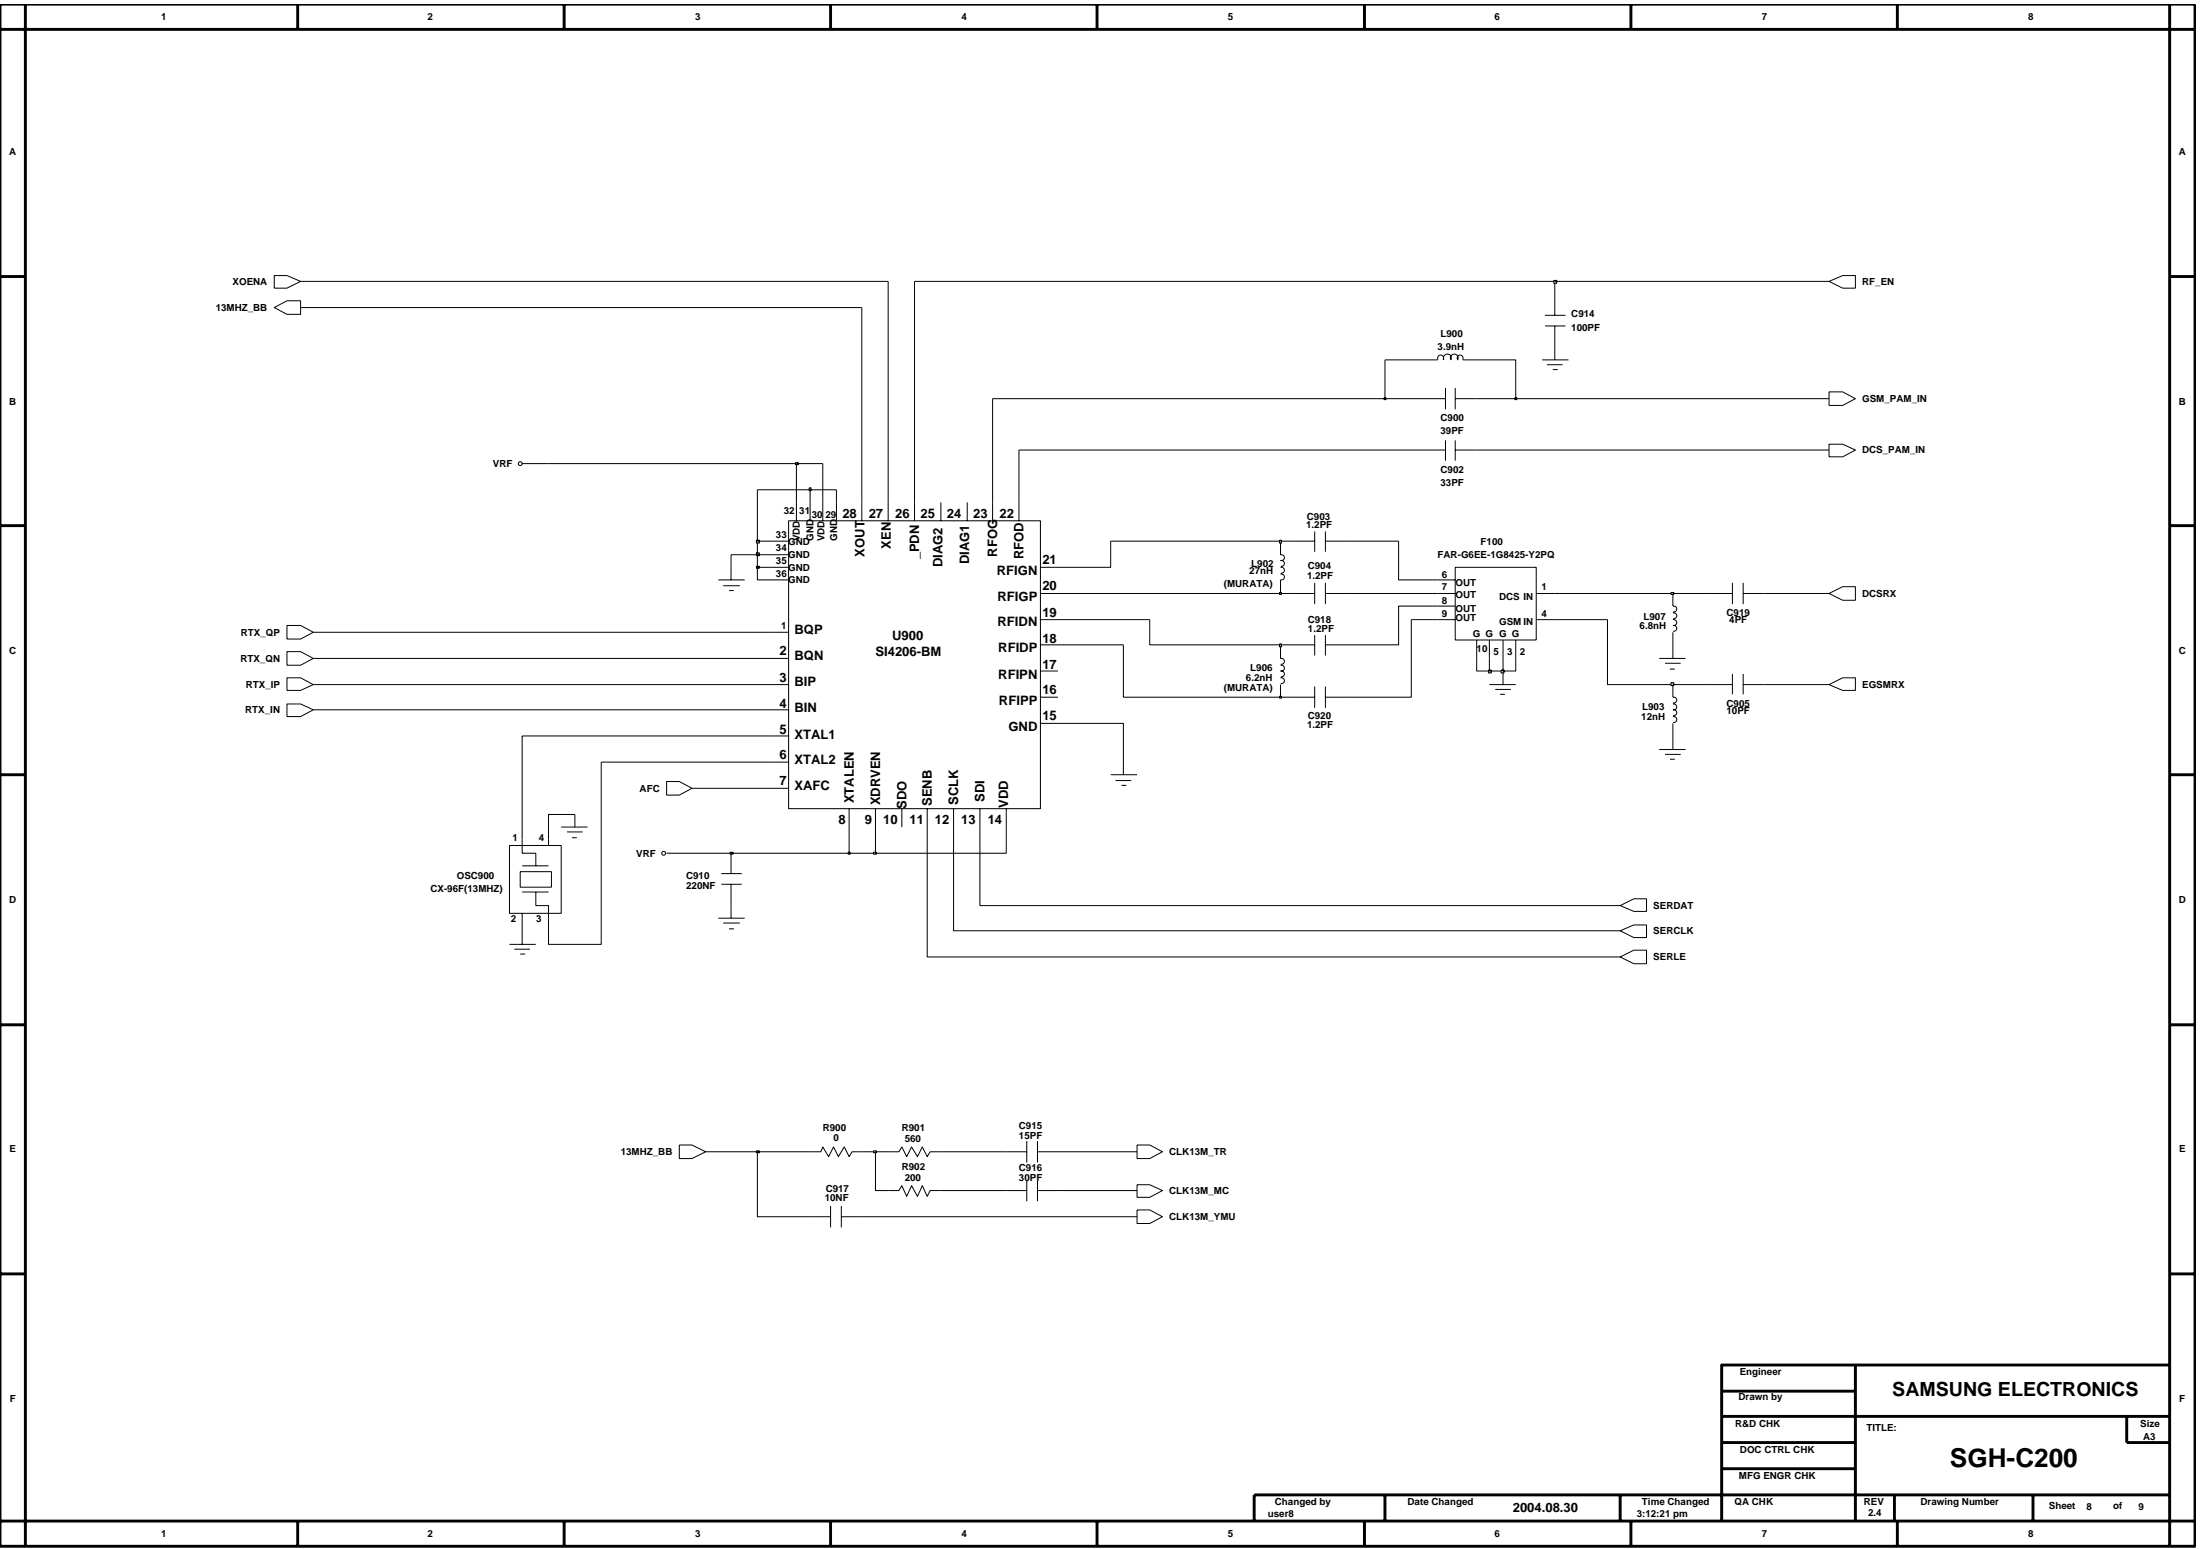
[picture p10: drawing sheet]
<svg xmlns="http://www.w3.org/2000/svg" width="192mm" height="135mm" viewBox="0 0 192 135" stroke-linecap="round" stroke-linejoin="round" font-family="sans-serif">
<g fill="none" stroke="#000" stroke-width=".09">
<path d="M23.9 24h1.1l1.2 .5-1.2 .6h-1.1zM23.9 26.8l1.1-.6h1.2v1.2h-1.2zM124.2 31.4h1.2M124.2 34.8h1.9M124.2 39.3h1.9M125.5 31.4v-.4h.2h.1l.1 .4M126 31.4a.34 .34 0 0 1 .3-.5 .34 .34 0 0 1 .2 .5M126.1 33.8v1.9M126.1 38.4v1.8M126.6 31.4a.34 .34 0 0 1 .3-.5 .34 .34 0 0 1 .2 .5M126.9 34.8h1.9M126.9 33.8v1.9"/>
<path d="M126.9 38.4v1.8M126.9 39.3h1.9M127.2 31.4v-.4h.2h.1l.1 .4M127.6 31.4h1.2M134.5 31.4h2.3M134.8 28.4h1.8M134.8 27.5h1.8M134.9 31.8h1.4M135.5 32.2h.4M135.6 25.7v1.8M135.6 28.4v3M159.6 24.5l1.1-.5h1.1v1.1h-1.1z"/>
<path d="M159.6 34.2h1.1l1.1 .6-1.1 .6h-1.1zM159.6 38.7h1.1l1.1 .6-1.1 .5h-1.1zM25 54.6h1.2l1.1 .5-1.1 .6h-1.2zM25 56.8h1.2l1.1 .6-1.1 .6h-1.2zM25 59.1h1.2l1.1 .6-1.1 .5h-1.2zM45.5 40.4h2.3M62.7 50.6h2.3M63.1 51.1h1.4M63.6 51.5h.4M63.8 49.5v1.1M67.3 57.4h1.5M67.3 47.2h1.5"/>
<path d="M67.3 50.6h1.5M67.3 55.1h1.5M67.3 49.5h1.5M67.3 48.4h1.5M67.3 59.7h1.5M68.8 45.4h22v25.1h-22zM69.5 43.8v1.6M70.7 43.8v1.6M71.8 43.8v1.6M73 43.8v1.6M75.2 43.8v1.6M77.5 43.8v1.6"/>
<path d="M79.8 43.8v1.6M82.1 43.8v1.6M84.4 43.8v1.6M86.6 43.8v1.6M88.9 43.8v1.6M90.8 51.8h1.5M90.8 56.2h1.5M90.8 49.5h1.5M90.8 54.1h1.5M90.8 58.5h1.5M111.7 47.2v1.2M111.7 50.6v1.2"/>
<path d="M111.7 56.2v1.2M111.7 59.7v1.1M111.7 59.1l.3 .1v.2v.2h-.3M111.7 58l.3 .1v.2v.2h-.3l.3 .1v.2v.2h-.3M111.7 57.4l.3 .1v.2v.2h-.3M111.7 50.1l.3 .1v.1v.2l-.3 .1M111.7 48.9l.3 .1v.1v.2l-.3 .1M111.7 49.5l.3 .1v.1v.2l-.3 .1M111.7 48.4l.3 .1v.1v.2l-.3 .1M112.8 51.8h1.9M112.8 47.2h1.9M112.8 56.2h1.9"/>
<path d="M114.7 46.4v1.7M114.7 50.8v1.9M114.7 55.4v1.8M114.7 59.9v1.8M115.6 51.8h1.8M115.6 47.2h1.8M115.6 46.4v1.7M115.6 50.8v1.9M115.6 55.4v1.8M115.6 59.9v1.8M115.6 56.2h1.8M125.4 51.8h1.5"/>
<path d="M125.4 50.6h1.5M125.4 54.1h1.5M125.4 52.9h1.5M126.9 49.5h7.1v6.3h-7.1zM128.8 55.8v1.6M129.9 59.7h2.3M129.9 55.8v1.6M131.1 55.8v1.6M131.1 58.5v1.2M132.2 55.8v1.6M134 51.8h1.6M134 54.1h1.6"/>
<path d="M144.7 57.4h2.3M145.2 57.9h1.4M145.7 58.4h.4M145.9 51.8v1.1M145.9 55.1v2.3M145.9 59.7v1.1M145.9 54.6h.3l.1 .2-.1 .2-.2 .1M145.9 53.5h.3l.1 .2-.1 .2-.2 .1M145.9 54.1h.3l.1 .2-.1 .2h-.3M145.9 52.9h.3l.1 .2-.1 .2-.2 .1M149.3 51.8h1.8M149.3 59.7h1.8"/>
<path d="M151.1 50.8v1.9M151.1 58.8v1.8M152.1 51.8h1.8M152.1 50.8v1.9M152.1 58.8v1.8M152.1 59.7h1.8M159.6 59.7l1.1-.6h1.1v1.1h-1.1zM159.6 51.8l1.1-.6h1.1v1.2h-1.1zM25 61.4h1.2l1.1 .5-1.1 .6h-1.2zM44.4 73.7h4.6v6h-4.6zM45.4 76h2.7v1.4h-2.7zM45.5 73.2v1.2h1.2v1.1"/>
<path d="M45.5 79.7v.4M45.5 75.5h2.3M45.5 77.8h2.3M46.7 77.8v1.2h1.1v1.1M47.8 73.2v.5M49 72.1h2.3M49.5 72.6h1.3M49.9 73.1h.4M50.1 71v1.1M58.2 68.2h1.1l1.1 .6-1.1 .6h-1.1zM58.2 74.4h2.2M62.9 77.1h1.8"/>
<path d="M62.9 76.2h1.8M63.8 74.4v1.8M63.8 77.1v3M67.3 68.8h1.5M67.3 66.5h1.5M67.3 64.2h1.5M67.3 61.9h1.5M74.1 70.5v1.6M76.4 70.5v1.6M78.7 70.5v1.6M80.9 70.5v1.6M83.2 70.5v1.6"/>
<path d="M85.5 70.5v1.6M87.8 70.5v1.6M90.8 60.8h1.5M90.8 63.1h1.5M96.9 67.6h2.3M97.3 68.1h1.4M97.8 68.5h.5M98 66.5v1.1M112.8 60.8h1.9M115.6 60.8h1.8M130.4 60.1h1.4M130.9 60.6h.4"/>
<path d="M141.3 79l1.2-.6h1.1v1.1h-1.1zM144.7 65.4h2.3M145.2 65.8h1.4M145.7 66.2h.4M145.9 63.1v2.3M145.9 62.5l.3 .1 .1 .2-.1 .1-.2 .1M145.9 61.4l.3 .1 .1 .2-.1 .1-.3 .1M145.9 61.9l.3 .1 .1 .2-.1 .1-.2 .1M145.9 60.8l.3 .1 .1 .2-.1 .1-.2 .1M44.4 82.4h2.3M44.9 82.8h1.3M45.4 83.2h.4"/>
<path d="M45.5 81.2v1.2M59.3 99.9h1.1l1.2 .6-1.2 .6h-1.1zM62.7 80.1h2.3M63.1 80.5h1.4M63.6 81h.4M89.6 99.5v1.9M90.5 99.5v1.9M99.2 99.9h1.1l1.1 .6-1.1 .6h-1.1zM141.3 83.5l1.2-.6h1.1v1.2h-1.1zM141.3 81.2l1.2-.5h1.1v1.1h-1.1zM61.6 100.5h4.5v5.6h6.4M70.7 100.5h.9l.2-.5 .5 .9 .4-.9 .4 .9 .5-.9 .5 .9 .2-.4h.9"/>
<path d="M72.5 105.2v1.9M73.4 106.1h25.8M73.4 105.2v1.9M76.4 100.5v3.3h2l.3-.4 .4 1 .4-1 .5 1 .5-1 .4 1 .2-.6h8.5M77.5 100.5h.9l.3-.5 .4 .9 .4-.9 .5 .9 .5-.9 .4 .9 .2-.4h1M87.8 100.5h1.8M89.6 103v1.8M90.5 100.5h1.8M90.5 103v1.8M90.5 103.8h8.7M99.2 103.3h1.1l1.1 .5-1.1 .6h-1.1zM99.2 105.5h1.1l1.1 .6-1.1 .6h-1.1z"/>
<circle cx="45.4" cy="40.4" r=".17"/>
<circle cx="57.9" cy="74.4" r=".17"/>
</g>
<path d="M66 100.4h.2v.1h-.2z" fill-rule="evenodd" fill="#c2c2c2"/>
<path d="M66 100.4h.2v.2h-.2zM66.1 100.5h4.6M75.2 100.5h1.2" fill="none" stroke="#000" stroke-width=".09"/>
<path d="M76.2 100.4h.3v.1h-.3z" fill-rule="evenodd" fill="#c2c2c2"/>
<path d="M52.4 66.5v15.9h-4.6v-2.3M60.4 74.4h3.4M80.9 72.1v11.4h60.4M83.2 72.1v9.1h58.1M85.5 72.1v6.9h55.8M45.5 80.1v1.1M76.2 100.4h.3v.2h-.3zM76.4 100.5h1.1M82.1 100.5h5.7M92.3 100.5h6.9" fill="none" stroke="#000" stroke-width=".09"/>
<path d="M63.7 74.3h.2v.2h-.2z" fill-rule="evenodd" fill="#c2c2c2"/>
<path d="M63.7 74.3h.2v.2h-.2zM63.8 74.4h10.3" fill="none" stroke="#000" stroke-width=".09"/>
<path d="M74 74.3h.2v.2h-.2z" fill-rule="evenodd" fill="#c2c2c2"/>
<path d="M74 74.3h.2v.2h-.2zM74.1 72.1v2.3h2.3" fill="none" stroke="#000" stroke-width=".09"/>
<path d="M76.2 74.3h.3v.2h-.3z" fill-rule="evenodd" fill="#c2c2c2"/>
<path d="M98 56.2v4.6h13.7M27.3 61.9h40M50.1 71h-2.3v2.2M52.4 66.5h14.9M60.4 68.8h6.9M67.3 64.2h-21.8v9M76.2 74.3h.3v.2h-.3zM76.4 72.1v2.3h11.4v-2.3M92.3 63.1h5.7v3.4" fill="none" stroke="#000" stroke-width=".09"/>
<path d="M111.6 60.7h.2v.2h-.2z" fill-rule="evenodd" fill="#c2c2c2"/>
<path d="M27.3 59.7h40M123.1 54.1v6.7h-5.7M140.2 54.1v5.6h5.7M111.6 60.7h.2v.2h-.2zM111.7 60.8h1.1" fill="none" stroke="#000" stroke-width=".09"/>
<path d="M145.8 59.5h.2v.3h-.2z" fill-rule="evenodd" fill="#c2c2c2"/>
<path d="M128.8 57.4v1.1h1.1M145.8 59.5h.2v.3h-.2zM145.9 59.7h3.4M153.9 59.7h5.7" fill="none" stroke="#000" stroke-width=".09"/>
<path d="M129.8 58.4h.3v.3h-.3z" fill-rule="evenodd" fill="#c2c2c2"/>
<path d="M129.8 58.4h.3v.3h-.3zM129.9 57.4v1.1h1.2" fill="none" stroke="#000" stroke-width=".09"/>
<path d="M130.9 58.4h.3v.3h-.3z" fill-rule="evenodd" fill="#c2c2c2"/>
<path d="M27.3 57.4h40M92.3 56.2h5.7M100.3 54.1v2.1h11.4M130.9 58.4h.3v.3h-.3zM131.1 57.4v1.1h1.1v-1.1" fill="none" stroke="#000" stroke-width=".09"/>
<path d="M111.6 56.2h.2v.2h-.2z" fill-rule="evenodd" fill="#c2c2c2"/>
<path d="M27.3 55.1h40M92.3 54.1h8M92.3 51.8h19.4M111.6 56.2h.2v.2h-.2zM111.7 56.2h1.1M123.1 54.1h2.3M125.4 52.9h-3.4v3.3h-4.6M135.6 54.1h4.6" fill="none" stroke="#000" stroke-width=".09"/>
<path d="M111.6 51.7h.2v.1h-.2z" fill-rule="evenodd" fill="#c2c2c2"/>
<path d="M111.6 51.7h.2v.2h-.2zM111.7 51.8h1.1M117.4 51.8h8M135.6 51.8h10.3" fill="none" stroke="#000" stroke-width=".09"/>
<path d="M145.8 51.7h.2v.1h-.2z" fill-rule="evenodd" fill="#c2c2c2"/>
<path d="M63.8 48.4v1.1M66.1 49.5v1.1h1.2M122 47.2v3.4h3.4M145.8 51.7h.2v.2h-.2zM145.9 51.8h3.4M153.9 51.8h5.7" fill="none" stroke="#000" stroke-width=".09"/>
<path d="M66 49.4h.2v.2h-.2z" fill-rule="evenodd" fill="#c2c2c2"/>
<path d="M63.8 48.4h2.3v1.1h1.2M66 49.4h.2v.2h-.2zM96.9 47.2v2.3h-4.6" fill="none" stroke="#000" stroke-width=".09"/>
<path d="M66 48.2h.2v.3h-.2z" fill-rule="evenodd" fill="#c2c2c2"/>
<path d="M66 48.2h.2v.3h-.2zM66.1 47.2v1.2h1.2" fill="none" stroke="#000" stroke-width=".09"/>
<path d="M66 47.1h.2v.3h-.2z" fill="#c2c2c2"/>
<path d="M66 47.1h.2v.3h-.2zM66.1 42.7v4.5h1.2M96.9 47.2h14.8" fill="none" stroke="#000" stroke-width=".09"/>
<path d="M111.6 47.1h.2v.3h-.2z" fill="#c2c2c2"/>
<path d="M75.2 26.8v17M77.5 24.5v19.3M79.8 24.5v19.3M86.6 34.8v9M88.9 39.3v4.5M66.1 42.7h4.6v1.1M69.5 40.4v3.4M71.8 40.4v3.4M73 42.7v1.1M111.6 47.1h.2v.3h-.2zM111.7 47.2h1.1M117.4 47.2h4.6" fill="none" stroke="#000" stroke-width=".09"/>
<path d="M70.6 42.5h.1v.3h-.1z" fill="#c2c2c2"/>
<path d="M47.8 40.4h21.7M70.6 42.6h.2v.2h-.2zM70.7 42.7h2.3" fill="none" stroke="#000" stroke-width=".09"/>
<path d="M69.4 40.3h.2v.2h-.2z" fill-rule="evenodd" fill="#c2c2c2"/>
<path d="M86.6 34.8h34.2M88.9 39.3h35.3M128.8 39.3h30.8M69.4 40.4h.2v.1h-.2zM69.5 40.4h2.3" fill="none" stroke="#000" stroke-width=".09"/>
<path d="M120.7 34.7h.2v.1h-.2z" fill-rule="evenodd" fill="#c2c2c2"/>
<path d="M120.7 34.7h.2v.2h-.2zM120.8 31.4v3.4h3.4M128.8 34.8h3.4" fill="none" stroke="#000" stroke-width=".09"/>
<path d="M132.1 34.7h.2v.1h-.2z" fill-rule="evenodd" fill="#c2c2c2"/>
<path d="M26.2 26.8h49M26.2 24.5h51.3M79.8 24.5h55.8v1.2M120.8 31.4h3.4M128.8 31.4h3.4v3.4h27.4M132.1 34.7h.2v.2h-.2z" fill="none" stroke="#000" stroke-width=".09"/>
<path d="M135.5 24.4h.3v.3h-.3z" fill-rule="evenodd" fill="#c2c2c2"/>
<path d="M135.5 24.5h.3v.2h-.3zM135.6 24.5h24" fill="none" stroke="#000" stroke-width=".09"/>
<g fill="none" stroke="#000" stroke-width=".25">
<path d="M0 .4h191.5v134.5h-191.5zM0 2.6h191.5M2.2 .4v134.5M26 .4v2.2M49.2 .4v2.2M72.5 .4v2.2M95.7 .4v2.2M119 .4v2.2M142.3 .4v2.2M165.5 .4v2.2M189.3 .4v134.5M0 24.1h2.2"/>
<path d="M189.3 24.1h2.2M0 45.8h2.2M189.3 45.8h2.2M0 67.6h2.2M189.3 67.6h2.2M0 89.4h2.2M189.3 89.4h2.2M0 111.1h2.2M161.8 119.1v13.6M189.3 119.1h-39.1v13.6M189.3 111.1h2.2M0 132.7h191.5"/>
<path d="M26 132.7v2.2M49.2 132.7v2.2M72.5 132.7v2.2M95.7 132.7v2.2M119 132.7v2.2M120.8 130.4v2.3M141.3 130.4v2.3M142.3 132.7v2.2M150.2 121.3h11.6M150.2 123.5h39.1M150.2 125.8h11.6M150.2 128.1h11.6"/>
<path d="M165.3 130.4v2.3M165.5 132.7v2.2M177.3 130.4v2.3M185.5 123.5v2.3h3.8M189.3 130.4h-79.9v2.3"/>
</g>
<text font-size="2.3" x="170.1" y="127.9">SGH-C200</text>
<text font-size="1.7" x="165.1" y="121.8">SAMSUNG ELECTRONICS</text>
<g font-size="1.1">
<text x="73.5" y="45.2">28</text>
<text x="75.8" y="45.2">27</text>
<text x="77.7" y="47.9" transform="rotate(-90 77.7 47.9)">XEN</text>
<text x="78.1" y="45.2">26</text>
<text x="80.3" y="45.2">25</text>
<text x="82.6" y="45.2">24</text>
<text x="84.9" y="45.2">23</text>
<text x="87.2" y="45.2">22</text>
<text x="75.4" y="48.5" transform="rotate(-90 75.4 48.5)">XOUT</text>
<text x="80.2" y="48.8" transform="rotate(-90 80.2 48.8)">_PDN</text>
<text x="82.2" y="49.5" transform="rotate(-90 82.2 49.5)">DIAG2</text>
<text x="84.5" y="49.2" transform="rotate(-90 84.5 49.2)">DIAG1</text>
<text x="87" y="50.1">RFIGN</text>
<text x="87" y="48.5" transform="rotate(-90 87 48.5)">RFOG</text>
<text x="87" y="52.4">RFIGP</text>
<text x="89.3" y="48.8" transform="rotate(-90 89.3 48.8)">RFOD</text>
<text x="90.9" y="53.8">19</text>
<text x="90.9" y="49.2">21</text>
<text x="90.9" y="51.5">20</text>
<text x="68" y="59.5">3</text>
<text x="68" y="57.2">2</text>
<text x="69.3" y="59.9">BIP</text>
<text x="69.3" y="57.6">BQN</text>
<text x="69.3" y="55.3">BQP</text>
<text x="76.4" y="57.2">SI4206-BM</text>
<text x="77.8" y="55.8">U900</text>
<text x="87" y="54.6">RFIDN</text>
<text x="87.1" y="56.9">RFIDP</text>
<text x="87.1" y="59.2">RFIPN</text>
<text x="90.9" y="56.1">18</text>
<text x="90.9" y="58.4">17</text>
<text x="68" y="61.7">4</text>
<text x="68" y="64">5</text>
<text x="69.3" y="62.1">BIN</text>
<text x="69.3" y="64.4">XTAL1</text>
<text x="87.1" y="61.5">RFIPP</text>
<text x="88" y="63.8">GND</text>
<text x="90.9" y="60.6">16</text>
<text x="90.9" y="62.8">15</text>
<text x="68" y="68.5">7</text>
<text x="68" y="66.2">6</text>
<text x="69.3" y="68.9">XAFC</text>
<text x="69.3" y="66.6">XTAL2</text>
<text x="73.1" y="71.9">8</text>
<text x="74.5" y="70.1" transform="rotate(-90 74.5 70.1)">XTALEN</text>
<text x="75.4" y="71.9">9</text>
<text x="76.8" y="70.3" transform="rotate(-90 76.8 70.3)">XDRVEN</text>
<text x="77" y="71.9">10</text>
<text x="79.1" y="70.5" transform="rotate(-90 79.1 70.5)">SDO</text>
<text x="79.3" y="71.9">11</text>
<text x="81.3" y="70.3" transform="rotate(-90 81.3 70.3)">SENB</text>
<text x="81.6" y="71.9">12</text>
<text x="83.6" y="70.2" transform="rotate(-90 83.6 70.2)">SCLK</text>
<text x="83.9" y="71.9">13</text>
<text x="85.9" y="70" transform="rotate(-90 85.9 70)">SDI</text>
<text x="86.2" y="71.9">14</text>
<text x="87.9" y="70.5" transform="rotate(-90 87.9 70.5)">VDD</text>
<text x="132" y="131.9">2004.08.30</text>
</g>
<g font-size=".9">
<text x="69.8" y="47.2" transform="rotate(-90 69.8 47.2)">VDD</text>
<text x="71" y="47.2" transform="rotate(-90 71 47.2)">GND</text>
<text x="71.9" y="47.2" transform="rotate(-90 71.9 47.2)">VDD</text>
<text x="73" y="47.2" transform="rotate(-90 73 47.2)">GND</text>
</g>
<g font-size=".8">
<text x="14.1" y="1.8">1</text>
<text x="37.3" y="1.8">2</text>
<text x="60.6" y="1.8">3</text>
<text x="83.9" y="1.8">4</text>
<text x="107.1" y="1.8">5</text>
<text x="130.4" y="1.8">6</text>
<text x="153.7" y="1.8">7</text>
<text x="176.9" y="1.8">8</text>
<text x=".8" y="13.5">A</text>
<text x="190.1" y="13.5">A</text>
<text x="18.8" y="27.1">13MHZ_BB</text>
<text x="20.3" y="24.8">XOENA</text>
<text x="125.7" y="29.4">L900</text>
<text x="137.1" y="27.7">C914</text>
<text x="137.1" y="28.8">100PF</text>
<text x="162.4" y="24.8">RF_EN</text>
<text x=".8" y="35.3">B</text>
<text x="125.4" y="30.5">3.9nH</text>
<text x="162.4" y="35.1">GSM_PAM_IN</text>
<text x="190.1" y="35.3">B</text>
<text x="43" y="40.7">VRF</text>
<text x="125.7" y="37.9">39PF</text>
<text x="125.7" y="36.7">C900</text>
<text x="125.7" y="41.3">C902</text>
<text x="162.4" y="39.6">DCS_PAM_IN</text>
<text x="67.7" y="47">33</text>
<text x="68.4" y="44.8">32</text>
<text x="68.8" y="47.5">GND</text>
<text x="69.7" y="44.8">31</text>
<text x="70.8" y="45.2">30</text>
<text x="72" y="45.2">29</text>
<text x="113.9" y="46.1">1.2PF</text>
<text x="114" y="45.3">C903</text>
<text x="125.7" y="42.4">33PF</text>
<text x="129.2" y="47.5">F100</text>
<text x="67.7" y="49.2">35</text>
<text x="67.7" y="50.3">36</text>
<text x="67.7" y="48.1">34</text>
<text x="68.8" y="49.8">GND</text>
<text x="68.8" y="50.9">GND</text>
<text x="68.8" y="48.7">GND</text>
<text x="106.8" y="51.2">(MURATA)</text>
<text x="109" y="50.1">27nH</text>
<text x="109.2" y="49.5">L902</text>
<text x="114" y="50.5">1.2PF</text>
<text x="114.1" y="49.6">C904</text>
<text x="125.4" y="48.7">FAR-G6EE-1G8425-Y2PQ</text>
<text x="125.8" y="50.4">6</text>
<text x="125.8" y="51.5">7</text>
<text x="125.8" y="52.7">8</text>
<text x="125.8" y="53.8">9</text>
<text x="127" y="51.1">OUT</text>
<text x="127" y="52.2">OUT</text>
<text x="127" y="53.4">OUT</text>
<text x="130.8" y="52.3">DCS IN</text>
<text x="134.5" y="51.5">1</text>
<text x="134.5" y="53.8">4</text>
<text x="150.6" y="53.7">C919</text>
<text x="162.4" y="52.1">DCSRX</text>
<text x=".8" y="57.1">C</text>
<text x="21" y="57.7">RTX_QN</text>
<text x="21" y="55.4">RTX_QP</text>
<text x="68.1" y="54.9">1</text>
<text x="108.7" y="59.4">6.2nH</text>
<text x="109.1" y="58.5">L906</text>
<text x="114.1" y="54.4">C918</text>
<text x="114.1" y="55.1">1.2PF</text>
<text x="127" y="54.2">OUT</text>
<text x="128.5" y="55.6">G G G G</text>
<text x="128.8" y="56.9">10</text>
<text x="130.3" y="57.2">5</text>
<text x="130.8" y="54.5">GSM IN</text>
<text x="131.5" y="57.2">3</text>
<text x="132.6" y="57.2">2</text>
<text x="143" y="54.9">6.8nH</text>
<text x="143.4" y="54">L907</text>
<text x="150.8" y="54.3">4PF</text>
<text x="190.1" y="57.1">C</text>
<text x="21.4" y="62.2">RTX_IN</text>
<text x="21.4" y="60">RTX_IP</text>
<text x="106.8" y="60.3">(MURATA)</text>
<text x="114" y="63.5">1.2PF</text>
<text x="114.1" y="62.7">C920</text>
<text x="143.2" y="62.8">12nH</text>
<text x="143.2" y="61.9">L903</text>
<text x="150.6" y="61.6">C905</text>
<text x="150.6" y="62.3">10PF</text>
<text x="162.4" y="60">EGSMRX</text>
<text x="55.8" y="69.1">AFC</text>
<text x="37.5" y="77.8">CX-96F(13MHZ)</text>
<text x="39.8" y="76.7">OSC900</text>
<text x="44.7" y="73.3">1</text>
<text x="47" y="73.3">4</text>
<text x="55.5" y="74.7">VRF</text>
<text x="59.9" y="76.7">C910</text>
<text x="59.9" y="77.5">220NF</text>
<text x=".8" y="78.8">D</text>
<text x="44.6" y="80.4">2</text>
<text x="46.8" y="80.4">3</text>
<text x="144.2" y="79.3">SERDAT</text>
<text x="144.2" y="83.8">SERLE</text>
<text x="144.2" y="81.5">SERCLK</text>
<text x="190.1" y="78.8">D</text>
<text x=".8" y="100.5">E</text>
<text x="54.1" y="100.8">13MHZ_BB</text>
<text x="71.8" y="98.7">R900</text>
<text x="72.7" y="99.5">0</text>
<text x="78.7" y="98.7">R901</text>
<text x="78.9" y="99.6">560</text>
<text x="88.9" y="98.5">C915</text>
<text x="88.9" y="99.4">15PF</text>
<text x="102" y="100.8">CLK13M_TR</text>
<text x="190.1" y="100.5">E</text>
<text x="71.9" y="104.8">10NF</text>
<text x="72" y="104">C917</text>
<text x="78.7" y="102.1">R902</text>
<text x="78.9" y="103">200</text>
<text x="88.9" y="102.1">C916</text>
<text x="88.9" y="103">30PF</text>
<text x="102" y="104.1">CLK13M_MC</text>
<text x="102" y="106.4">CLK13M_YMU</text>
<text x="151.8" y="120">Engineer</text>
<text x=".8" y="122.3">F</text>
<text x="151.4" y="124.4">R&amp;D CHK</text>
<text x="151.7" y="122.2">Drawn by</text>
<text x="162.8" y="124.8">TITLE:</text>
<text x="186.7" y="124.4">Size</text>
<text x="187" y="125.6">A3</text>
<text x="190.1" y="122.3">F</text>
<text x="111.2" y="131.3">Changed by</text>
<text x="122.8" y="131.3">Date Changed</text>
<text x="143.2" y="131.3">Time Changed</text>
<text x="151.3" y="131.3">QA CHK</text>
<text x="151.7" y="129">MFG ENGR CHK</text>
<text x="151.8" y="126.7">DOC CTRL CHK</text>
<text x="162.6" y="131.3">REV</text>
<text x="167.5" y="131.3">Drawing Number</text>
<text x="178.7" y="131.6">Sheet</text>
<text x="182" y="131.7">8</text>
<text x="184.3" y="131.6">of</text>
<text x="186.5" y="131.7">9</text>
<text x="14.1" y="134.1">1</text>
<text x="37.3" y="134.1">2</text>
<text x="60.6" y="134.1">3</text>
<text x="83.9" y="134.1">4</text>
<text x="107.1" y="134.1">5</text>
<text x="110.6" y="132.3">user8</text>
<text x="130.4" y="134.1">6</text>
<text x="142.8" y="132.3">3:12:21 pm</text>
<text x="153.7" y="134.1">7</text>
<text x="163" y="132.2">2.4</text>
<text x="176.9" y="134.1">8</text>
</g>
</svg>
